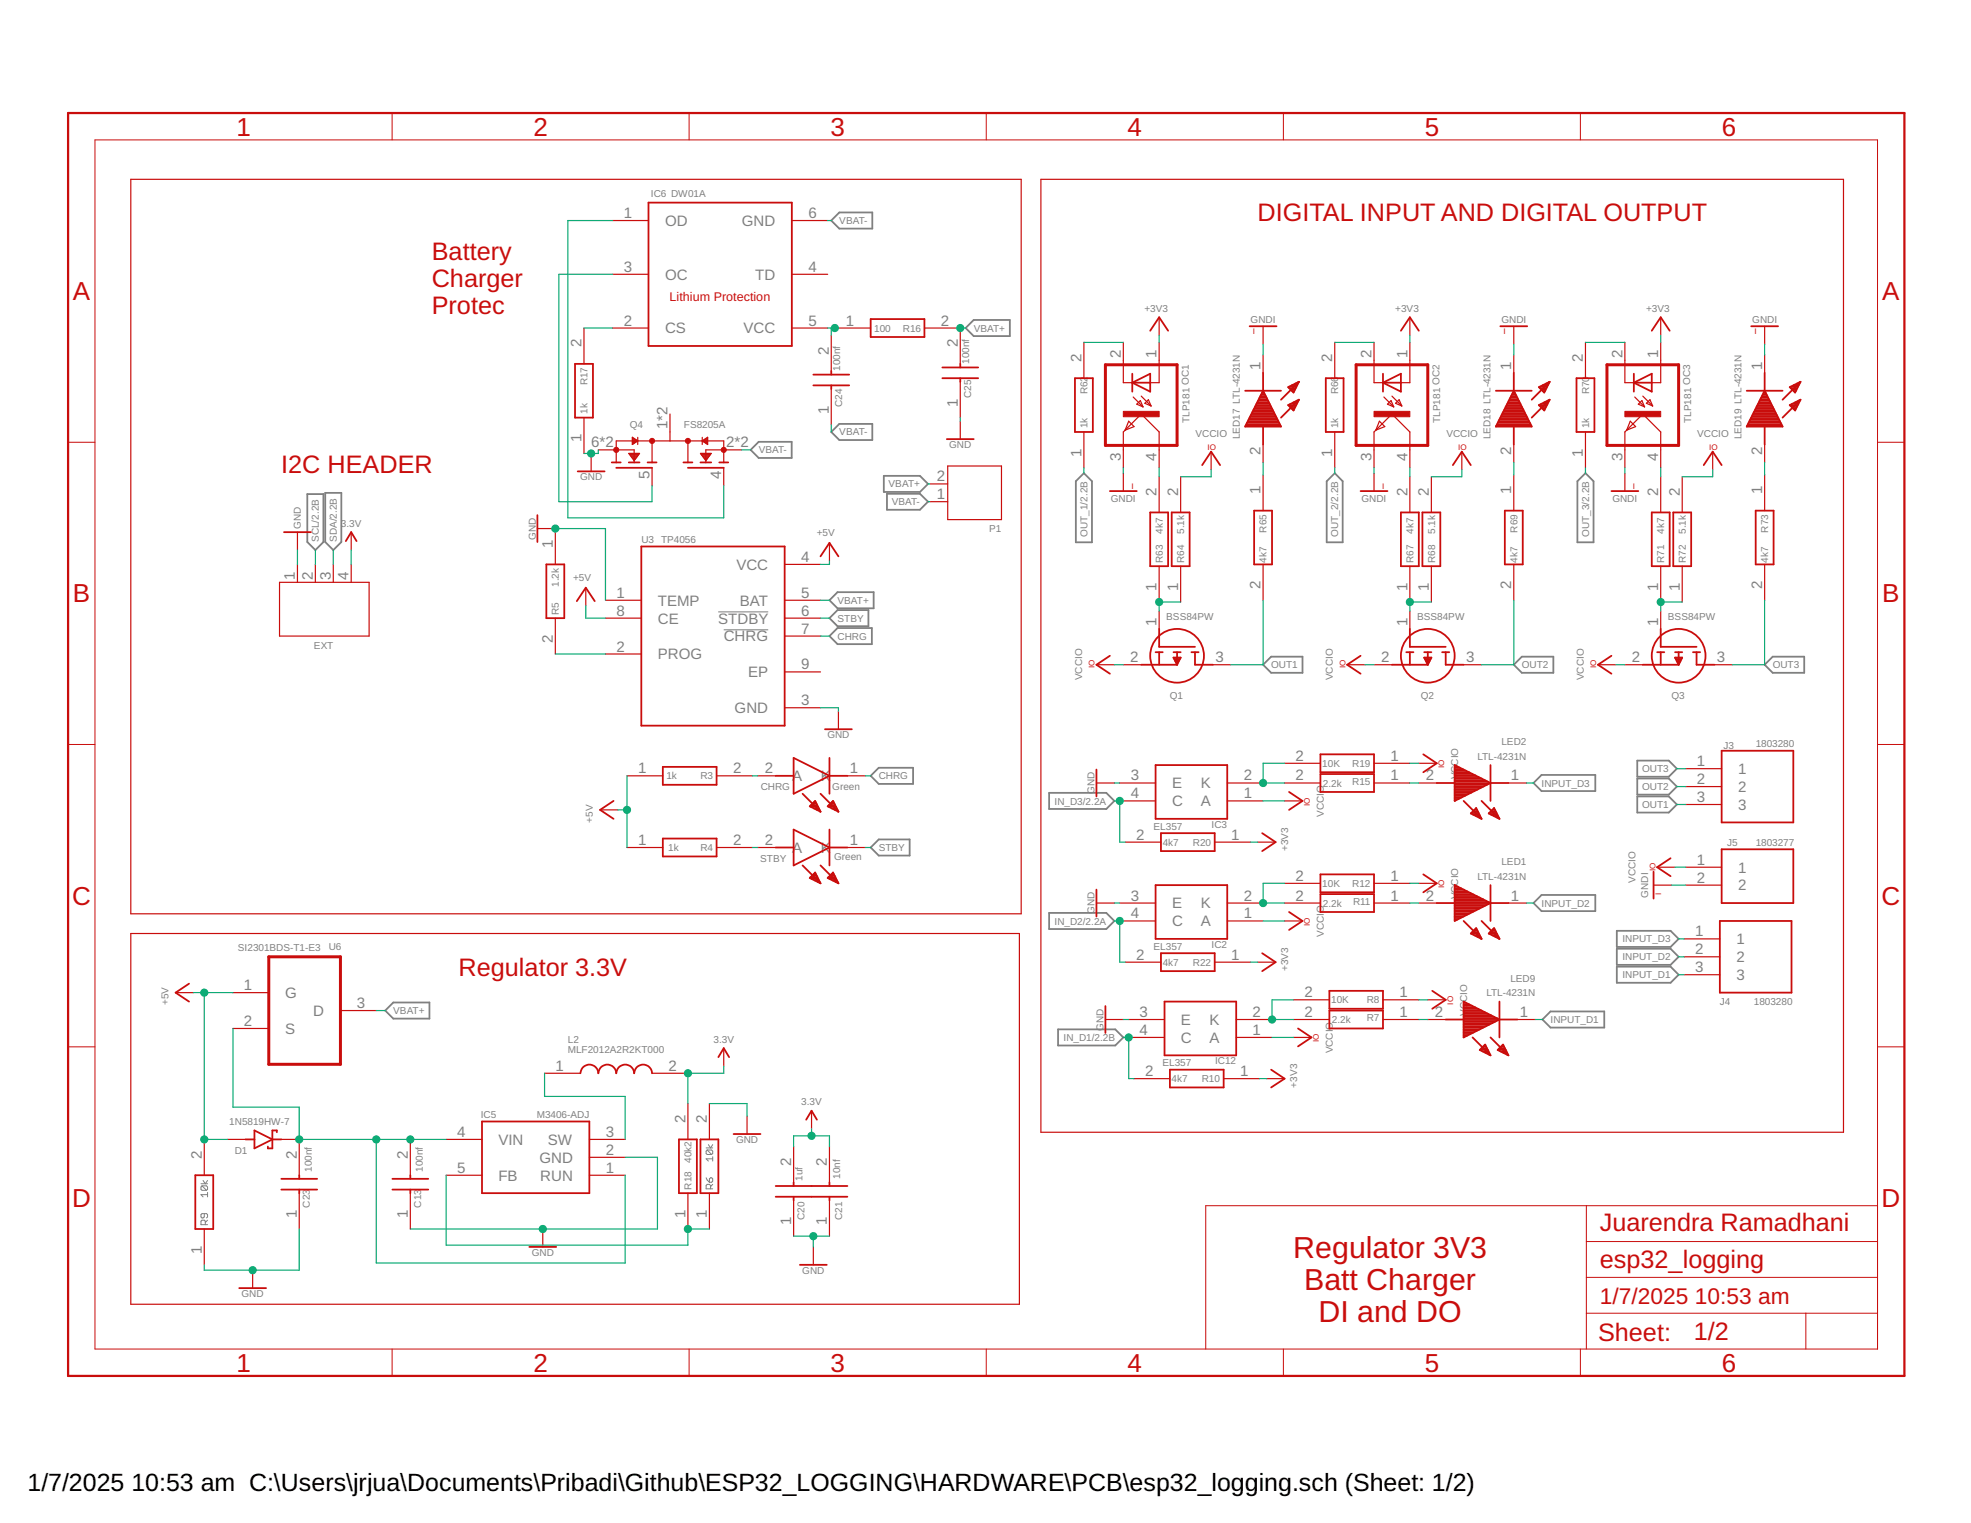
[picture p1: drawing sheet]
<svg xmlns="http://www.w3.org/2000/svg" width="279mm" height="216mm" viewBox="0 0 279 216" stroke-linecap="round" stroke-linejoin="round" font-family="sans-serif">
<g fill="none" stroke="#808080" stroke-width=".14">
<path d="M28.5 167.8h.9M28.6 168.1h.7l.1 .2v.3l-.1 .1M28.6 168.1l-.1 .2v.3l.1 .1h.7M28.6 168.1l.7 .6M28.8 167.3l.3 .5 .3-.5M29 172v.5l-.2 .2-.3-.2v-.3l.1-.2h.7l.1 .2v.3l-.1 .2M29.1 173.6v-.5l-.1-.1h-.4l-.1 .1v.5h.9M29.4 169.4h-.9l.3 .3M29.4 169v.7M29.4 173l-.3 .3M100.1 162.7h.9M100.1 167l.5 .6"/>
<path d="M100.2 163h.7l.1 .2v.3l-.1 .2M100.2 163l-.1 .2v.3l.1 .2h.7M100.2 163l.7 .7M100.4 162.3l.3 .4 .3-.4M100.6 167.1l.1-.1 .3 .1v.3l-.1 .2h-.3zM100.7 168.5v-.4l-.1-.2h-.4l-.1 .2v.4h.9M101 164.3h-.9l.3 .3M101 164v.6M101 167.9l-.3 .3"/>
</g>
<path d="M101.8 86.7h7.1M102.6 89.3h6.3" fill="none" stroke="#808080" stroke-width=".15"/>
<g fill="none" stroke="#808080" stroke-width=".25">
<path d="M117.8 31.3l1.2-1.2h4.7v2.3h-4.7zM136.9 46.5l1.1-1.1h5.2v2.2h-5.2zM43.6 70h2.2v6.8l-1.1 1.2-1.1-1.2zM46.1 69.9h2.3v6.9l-1.2 1.2-1.1-1.2zM106.4 63.8l1.1-1.2h4.7v2.3h-4.7zM117.8 61.2l1.2-1.1h4.7v2.3h-4.7zM125.3 67.5h5.1l1.2 1.1-1.2 1.1h-5.1zM125.7 70h4.7l1.2 1.1-1.2 1.2h-4.7zM153.6 67.1l1.2 1.1v8.7h-2.3v-8.7zM188.1 68.2l1.1-1.1 1.1 1.1v8.7h-2.2zM223.6 68.2l1.1-1.1 1.2 1.1v8.7h-2.3zM117.6 87.6l1.1-1.1h4.4v2.3h-4.4z"/>
<path d="M117.6 90.2l1.1-1.2h4.9v2.3h-4.9zM117.6 85.1l1.1-1.2h5.1v2.3h-5.1zM179 94.2l1.2-1.1h4.4v2.3h-4.4zM214.6 94.2l1.1-1.1h4.5v2.3h-4.5zM250.1 94.2l1.2-1.1h4.5v2.3h-4.5zM123.4 110l1.2-1.2h4.8v2.3h-4.8zM148.7 112.4h8.1l1.2 1.1-1.2 1.2h-8.1zM217.4 111l1.1-1.1h7.6v2.2h-7.6zM232.1 112.9h4.5l1.1 1.1-1.1 1.2h-4.5zM232.1 107.8h4.5l1.1 1.2-1.1 1.1h-4.5zM232.1 110.4h4.5l1.1 1.1-1.1 1.1h-4.5zM123.4 120.1l1.2-1.1h4.3v2.3h-4.3z"/>
<path d="M148.7 129.4h8.1l1.2 1.2-1.2 1.1h-8.1zM217.4 128l1.1-1.1h7.6v2.3h-7.6zM229.2 137h7.6l1.2 1.2-1.2 1.1h-7.6zM229.2 132h7.6l1.2 1.1-1.2 1.1h-7.6zM229.2 134.5h7.6l1.2 1.1-1.2 1.2h-7.6zM54.6 143.3l1.2-1.2h5.1v2.3h-5.1zM150 145.9h8.1l1.1 1.2-1.1 1.1h-8.1zM218.7 144.5l1.1-1.1h7.6v2.3h-7.6z"/>
</g>
<g fill="none" stroke="#c90d0c" stroke-width=".17">
<path d="M18.5 25.4h126.3v104.1h-126.3zM86.8 31.3h5.1M86.8 38.9h5.1M112.2 31.3h5.1M112.2 38.9h5.1M147.6 25.4h113.7v135.1h-113.7zM82.8 46.5v5.1M82.8 59.2v5.1M86.8 46.5h5.1M95 58.7v3.8M112.2 46.5h5.1M117.8 47.5v5.1"/>
<path d="M117.8 55.1v5.1M118.3 46.5h5.1M131 46.5h5.1v5.1M136.1 54.1v5.1M136.1 59.7v2.6M153.6 48.5v5.1M159.2 48.5v5.8h1.3M160 59.7l.8 .8-1.3 .5zM160.6 56.3l1.4 1.4M161.1 57.3l.5-.5 .4 .9zM161.8 56.2l1.4 1.4M162.3 57.2l.5-.5 .4 .9z"/>
<path d="M164.3 48.5v5.8h-1.3M164.3 45v2.5M179 46.2v2.6M179 50.3v2.6M189.2 48.5v5.1M194.8 48.5v5.8h1.2M195.5 59.7l.8 .8-1.3 .5zM196.2 56.3l1.4 1.4M196.7 57.3l.5-.5 .4 .9zM197.3 56.2l1.4 1.4M197.8 57.2l.5-.5 .4 .9zM199.9 48.5v5.8h-1.3"/>
<path d="M199.9 45v2.5M214.6 46.2v2.6M214.6 50.3v2.6M224.7 48.5v5.1M230.3 48.5v5.8h1.3M231.1 59.7l.8 .8-1.3 .5zM231.7 56.3l1.4 1.4M232.2 57.3l.5-.5 .4 .9zM232.9 56.2l1.4 1.4M233.4 57.2l.5-.5 .4 .9zM235.4 48.5v5.8h-1.3M235.4 45v2.5"/>
<path d="M250.1 46.2v2.6M250.1 50.3v2.6M42.2 75.4v2.6M49.8 75.4v2.6M76.2 74.9h2.5v5.1M83.8 64.3v2.5M84.8 63.8h5.1v1.8M87.4 65.6v-3.1h15.2v3.1M89.1 64.3h1.6l-.8 1zM89.2 64.4h1.4M89.3 64.5h1.2M89.4 64.7h1"/>
<path d="M89.5 64.8h.8M89.6 64.9h.6M89.6 63h.1M89.6 62.8h.3M89.6 62.7h.5M89.6 62.6h.7M89.6 62.5h.8M89.6 62.4h.6M89.6 62.3h.4M89.6 62.1h.3M89.6 62h.1M89.6 62l.8 .5-.8 .5z"/>
<path d="M89.7 65h.4M89.8 65.1h.2M89.9 65.3h.1M90.4 62v1M92.4 62.5v3.1M92.4 66.3v2.6M97.5 62.5v3.1M99.3 64.3h1.5l-.7 1zM99.4 64.4h1.3M99.5 64.5h1.1M99.5 62v1M99.5 62.5l.8-.5v1z"/>
<path d="M99.6 62.5h.7M99.6 64.7h.9M99.7 64.8h.7M99.7 62.6h.6M99.8 62.4h.5M99.8 64.9h.6M99.9 65h.4M99.9 62.7h.4M99.9 62.3h.4M99.9 65.1h.3M100 65.3h.1M100.1 62.8h.2"/>
<path d="M100.1 62.1h.2M100.3 63h.1M100.3 62h.1M102.6 66.3v2.6M105.1 63.8h-5v1.8M117.6 77v2.5M131.8 68.6h2.5M131.8 71.1h2.5M134.3 66.1h7.7v7.6h-7.7zM153.6 61.2v5.1M159.2 66.3v-5.1l2.6-2.5 2.5 2.5v5.1M159.2 67.1v2.5"/>
<path d="M164.3 67.6v5M167.4 67.6v5M171.7 64v2.6M179 63v2.6M179 67.3v5.1M189.2 61.2v5.1M194.8 66.3v-5.1l2.5-2.5 2.6 2.5v5.1M194.8 67.1v2.5M199.9 67.6v5M202.9 67.6v5M207.2 64v2.6M214.6 63v2.6"/>
<path d="M214.6 67.3v5.1M224.7 61.2v5.1M230.3 66.3v-5.1l2.6-2.5 2.5 2.5v5.1M230.3 67.1v2.5M235.4 67.6v5M238.5 67.6v5M242.8 64v2.6M250.1 63v2.6M250.1 67.3v5.1M39.6 82.5h12.7v7.7h-12.7zM42.2 80v2.5M44.7 80v2.5"/>
<path d="M47.2 80v2.5M49.8 80v2.5M78.7 87.6v5.1M83 83.3v2.6M85.8 85.1h5.1M85.8 92.7h5.1M85.8 87.6h5.1M111.2 85.1h5.1M111.2 80h5.1M111.2 87.6h5.1M111.2 90.2h5.1M111.2 95.2h5.1"/>
<path d="M155.4 94.2h2.6M159.2 94.2h2.6M164.3 80.3v5M164.3 86.6v2.6M167.4 80.3v5M171.9 94.2h2.6M179 80v5.1M191 94.2h2.5M194.8 94.2h2.5M199.9 80.3v5M199.9 86.6v2.6M202.9 80.3v5"/>
<path d="M207.5 94.2h2.5M214.6 80v5.1M226.5 94.2h2.6M230.3 94.2h2.6M235.4 80.3v5M235.4 86.6v2.6M238.5 80.3v5M243 94.2h2.6M250.1 80v5.1M85.1 114.8h2.5M88.9 110h5.1M101.6 110h5.1"/>
<path d="M107.4 110h2.6M111.2 100.3h5.1M118.9 100.8v2.6M120.1 110h2.6M155.4 111h2.6M158.7 113.5h5.1M158.7 111h5.1M159.5 119.4h5.1M172.2 119.4h5.1M174 113.5h5M174 111h5M178.3 119.4h2.5"/>
<path d="M182.1 113.5h2.5M182.1 111h5.1M182.1 108.2h5.1M194.8 111h5.1M194.8 108.2h5.1M201.1 111h2.6M201.1 108.2h2.6M213.8 111h2.6M239 109h5.1M239 111.5h5.1M239 114h5.1M18.5 132.3h126v52.6h-126z"/>
<path d="M88.9 120.1h5.1M101.6 120.1h5.1M107.4 120.1h2.6M120.1 120.1h2.6M155.4 128h2.6M158.7 130.6h5.1M158.7 128h5.1M159.5 136.4h5.1M172.2 136.4h5.1M174 130.6h5M174 128h5M178.3 136.4h2.5"/>
<path d="M182.1 130.6h2.5M182.1 128h5.1M182.1 125.2h5.1M194.8 128h5.1M194.8 125.2h5.1M201.1 128h2.6M201.1 125.2h2.6M213.8 128h2.6M234.4 125.5h2.5M234.9 122.9h2.5M238.7 133.1h5.1M238.7 135.6h5.1"/>
<path d="M238.7 138.2h5.1M239 122.9h5.1M239 125.5h5.1M24.9 140.7h2.5M33 140.7h5.1M33 145.8h5.1M48.3 143.3h5M77.2 152.1h5.1M92.4 152.1h5.1M97.5 156.4v5.1M100.6 156.4v5.1M102.6 148.6v2.5"/>
<path d="M105.9 158.2v2.6M115 157.5v2.5M156.7 144.5h2.5M160 147.1h5.1M160 144.5h5.1M160.8 152.9h5M173.5 152.9h5M175.2 147.1h5.1M175.2 144.5h5.1M179.6 152.9h2.5M183.4 147.1h2.5M183.4 144.5h5"/>
<path d="M183.4 141.7h5M196 144.5h5.1M196 141.7h5.1M202.4 144.5h2.5M202.4 141.7h2.5M215.1 144.5h2.5M29 161.5v5.1M29 174.2v5.1M32.3 161.5h2.5M39.9 161.5h2.5v5.1M42.4 169.1v5.1M58.2 161.5v5.1"/>
<path d="M58.2 169.1v5.1M63.2 161.5h5.1M63.2 166.6h5.1M76.9 174.2v2.6M83.5 161.5h5.1M83.5 166.6h5.1M83.5 164.1h5.1M97.5 169.1v5.1M100.6 169.1v5.1M112.5 162.5v5.1M112.5 170.2v5M115.3 176.8v2.5"/>
<path d="M117.6 162.5v5.1M117.6 170.2v5M35.8 180.1v2.5"/>
</g>
<g fill="none" stroke="#c90d0c" stroke-width=".14">
<path d="M13.5 19.8h252.6v171.4h-252.6zM55.6 16v3.8M97.7 16v3.8M139.8 16v3.8M181.9 16v3.8M224 16v3.8M9.7 62.7h3.8M266.1 62.7h3.9M9.7 105.5h3.8M266.1 105.5h3.9M9.7 148.4h3.8M266.1 148.4h3.9"/>
<path d="M224.9 170.9v20.3M224.9 176h41.2M266.1 170.9h-95.2v20.3M55.6 191.2v3.9M97.7 191.2v3.9M139.8 191.2v3.9M181.9 191.2v3.9M224 191.2v3.9M224.9 186.2h41.2M224.9 181.1h41.2M256 186.2v5"/>
</g>
<path d="M9.7 16h260.3v179.1h-260.3z" fill="none" stroke="#c90d0c" stroke-width=".32"/>
<g fill="none" stroke="#c90d0c" stroke-width=".25">
<path d="M91.9 28.7h20.3v20.3h-20.3zM81.5 51.6h2.6v7.6h-2.6zM115.3 54.6h5.1M115.3 53.1h5.1M117.8 52.6v.5M117.8 54.6v.5M123.4 45.2h7.6v2.6h-7.6zM133.6 53.6h5.1M133.6 52.1h5.1M136.1 51.6v.5M136.1 53.6v.5M152.4 53.6h2.5v7.6h-2.5z"/>
<path d="M160.5 54.3l2.5-1.3v2.5zM160.5 53v2.5M160.5 54.3h2.5M163 46.9l1.3-1.9 1.3 1.9M176.5 55.4h5.1M176.8 59.9h4.5M176.9 59.7h4.3M177 59.5h4.1M177.1 59.3h3.9M177.1 46.2h3.9M177.2 59h3.7M177.3 58.8h3.5"/>
<path d="M177.4 58.6h3.2M177.5 58.4h3M177.7 58.1h2.7M177.8 57.9h2.5M177.9 57.7h2.3M178 57.5h2.1M178.1 57.3h1.9M178.2 57h1.7M178.3 56.8h1.4M178.4 56.6h1.2M178.5 56.4h1M178.6 56.2h.8"/>
<path d="M178.8 55.9h.5M178.9 55.7h.3M179 55.5h.1M179 52.9v2.5M179 55.4l2.6 5.1h-5.1zM182.6 54.9l1.5-.8-.7 1.5zM182.6 57.4l1.5-.7-.7 1.5zM182.7 57.5h1M182.7 54.8h1.1M182.8 55h.9M182.9 57.7h.7M182.9 57.3h.9"/>
<path d="M183 55.3h.5M183.1 57.9h.4M183.2 54.6h.7M183.2 55.5h.2M183.3 58.1h.1M183.3 57h.6M183.6 54.4h.4M183.8 56.8h.2M184 54.1h.1M184.1 54.1l-2.5 2.6M184.1 56.7l-2.5 2.5M187.9 53.6h2.6v7.6h-2.6z"/>
<path d="M196 53v2.5M196 54.3h2.6M196 54.3l2.6-1.3v2.5zM198.6 46.9l1.3-1.9 1.2 1.9M212 55.4h5.1M212.3 59.9h4.6M212.4 59.7h4.3M212.5 59.5h4.1M212.7 59.3h3.8M212.7 46.2h3.8M212.8 59h3.6M212.9 58.8h3.4"/>
<path d="M213 58.6h3.2M213.1 58.4h3M213.2 58.1h2.8M213.3 57.9h2.6M213.4 57.7h2.4M213.6 57.5h2M213.7 57.3h1.8M213.8 57h1.6M213.9 56.8h1.4M214 56.6h1.2M214.1 56.4h1M214.2 56.2h.8"/>
<path d="M214.3 55.9h.6M214.4 55.7h.4M214.5 55.5h.2M214.6 55.4l2.5 5.1h-5.1zM214.6 52.9v2.5M218.1 54.9l1.6-.8-.8 1.5zM218.1 57.4l1.6-.7-.8 1.5zM218.2 57.5h1.1M218.3 54.8h1M218.3 55h.9M218.4 57.7h.7M218.5 57.3h.9"/>
<path d="M218.5 55.3h.6M218.7 57.9h.3M218.7 54.6h.7M218.8 55.5h.2M218.9 58.1h.1M218.9 57h.6M219.2 54.4h.3M219.4 56.8h.2M219.6 54.1h.1M219.7 54.1l-2.6 2.6M219.7 56.7l-2.6 2.5M223.5 53.6h2.5v7.6h-2.5z"/>
<path d="M231.6 54.3h2.5M231.6 54.3l2.5-1.3v2.5zM231.6 53v2.5M234.1 46.9l1.3-1.9 1.3 1.9M247.6 55.4h5.1M247.9 59.9h4.5M248 59.7h4.3M248.1 59.5h4.1M248.2 59.3h3.9M248.2 46.2h3.9M248.3 59h3.7M248.4 58.8h3.5"/>
<path d="M248.5 58.6h3.3M248.6 58.4h3.1M248.8 58.1h2.7M248.9 57.9h2.5M249 57.7h2.3M249.1 57.5h2.1M249.2 57.3h1.9M249.3 57h1.7M249.4 56.8h1.5M249.5 56.6h1.3M249.7 56.4h.9M249.8 56.2h.7"/>
<path d="M249.9 55.9h.5M250 55.7h.3M250.1 55.5h.1M250.1 55.4l2.6 5.1h-5.1zM250.1 52.9v2.5M253.7 54.9l1.5-.8-.7 1.5zM253.7 57.4l1.5-.7-.7 1.5zM253.8 57.5h1M253.8 54.8h1.1M253.9 55h.9M254 57.7h.7M254 57.3h.9"/>
<path d="M254.1 55.3h.6M254.2 57.9h.4M254.3 54.6h.7M254.3 55.5h.3M254.4 58.1h.1M254.5 57h.5M254.7 54.4h.4M254.9 56.8h.2M255.2 54.1h.1M255.2 54.1l-2.5 2.6M255.2 56.7l-2.5 2.5M40.3 75.4h3.8"/>
<path d="M49 76.7l.8-1.3 .7 1.3M76.2 73v3.8M81.9 66.8h3.8M86.7 65.6h1.3M87.4 66.3h5M89.1 65.6h1.6M90.9 77.5h20.3v25.4h-20.3zM91.8 65.6h1.3M96.9 65.6h1.2M97.5 66.3h5.1M99.3 65.6h1.5M102 65.6h1.2"/>
<path d="M116.3 78.9l1.3-1.9 1.3 1.9M134.2 62.3h3.8M157.3 69.6h3.8M163 72.6h2.6v7.7h-2.6zM166.1 72.6h2.5v7.7h-2.5zM170.4 65.9l1.3-1.9 1.3 1.9M176.6 60.4h4.9M176.7 60.2h4.7M177.8 72.4h2.5v7.6h-2.5zM179 60.5v2.5M192.9 69.6h3.8M198.6 72.6h2.5v7.7h-2.5z"/>
<path d="M201.6 72.6h2.6v7.7h-2.6zM206 65.9l1.2-1.9 1.3 1.9M212.1 60.4h5M212.2 60.2h4.8M213.3 72.4h2.6v7.6h-2.6zM214.6 60.5v2.5M228.4 69.6h3.8M234.1 72.6h2.6v7.7h-2.6zM237.2 72.6h2.5v7.7h-2.5zM241.5 65.9l1.3-1.9 1.3 1.9M247.6 60.4h5M247.8 60.2h4.7"/>
<path d="M248.9 72.4h2.5v7.6h-2.5zM250.1 60.5v2.5M77.4 80h2.6v7.6h-2.6zM81.8 85.2l1.2-1.9 1.3 1.9M157.3 93l-1.9 1.2 1.9 1.3M161.8 94.2h5.1M163.8 92.5h1M164.3 89.2v2.5h5.1M164.3 92.5v1.7M166.3 92.5h1.1M166.3 93.2h1.1l-.5 1zM166.4 93.3h.9"/>
<path d="M166.5 93.5h.7M166.6 93.7h.5M166.7 93.9h.3M166.8 94.1h.1M166.9 92.5v1.7M168.9 92.5h1M169.4 92.5v1.7h2.5M192.9 93l-1.9 1.2 1.9 1.3M197.3 94.2h5.1M199.3 92.5h1.1M199.9 89.2v2.5h5M199.9 92.5v1.7"/>
<path d="M201.9 92.5h1M201.9 93.2h1l-.5 1zM201.9 93.3h1M202 93.5h.8M202.1 93.7h.6M202.2 93.9h.4M202.4 94.1h.1M202.4 92.5v1.7M204.4 92.5h1M204.9 92.5v1.7h2.6M228.4 93l-1.9 1.2 1.9 1.3M232.9 94.2h5.1"/>
<path d="M234.9 92.5h1M235.4 89.2v2.5h5.1M235.4 92.5v1.7M237.4 92.5h1.1M237.4 93.2h1.1l-.5 1zM237.5 93.3h.9M237.6 93.5h.7M237.7 93.7h.5M237.8 93.9h.3M237.9 94.1h.1M238 92.5v1.7M240 92.5h1"/>
<path d="M240.5 92.5v1.7h2.5M87 113.5l-1.9 1.3 1.9 1.3M94 108.7h7.6v2.6h-7.6zM94 118.9h7.6v2.5h-7.6zM110 110h2.5M112.5 117.6l5.1 2.5-5.1 2.6zM112.5 107.4l5.1 2.6-5.1 2.5zM113.8 112.5l2.5 2.6M114.9 114.4h1.1M115 114.2h.8M115.2 113.9h.5M115.4 114.6h.7"/>
<path d="M115.4 113.7h.2M115.5 113.5l.8 1.6-1.5-.8zM115.8 114.8h.4M116.2 115h.1M116.3 112.5l2.6 2.6M116.9 103.4h3.9M117.5 114.4h1M117.5 114.2h.9M117.6 107.4v5.1M117.6 117.6v5.1M117.6 110h2.5M117.7 113.9h.6"/>
<path d="M117.9 114.6h.7M117.9 113.7h.3M118.1 113.5l.8 1.6-1.6-.8zM118.3 114.8h.4M118.8 115h.1M155.4 109.1v3.8M163.8 108.5h10.2v7.6h-10.2zM164.6 118.1h7.6v2.5h-7.6zM178.9 118.1l1.9 1.3-1.9 1.2M182.7 112.3l1.9 1.2-1.9 1.3M187.2 106.9h7.6v2.6h-7.6zM187.2 109.7h7.6v2.6h-7.6z"/>
<path d="M201.8 106.9l1.9 1.3-1.9 1.3M203.7 111h2.5M206.2 111.3h4.6M206.2 108.5l5.1 2.5-5.1 2.5zM206.2 109.7h2.5M206.2 109.5h2.1M206.2 113.5h.1M206.2 113.3h.6M206.2 113h1M206.2 112.8h1.5M206.2 112.6h1.9M206.2 112.4h2.4"/>
<path d="M206.2 112.1h2.8M206.2 111.9h3.2M206.2 111.7h3.7M206.2 111.5h4.1M206.2 111h5M206.2 110.8h4.7M206.2 110.6h4.3M206.2 110.4h3.8M206.2 110.2h3.4M206.2 109.9h2.9M206.2 109.3h1.6M206.2 109h1.2"/>
<path d="M206.2 108.8h.7M206.2 108.6h.3M207.5 113.5l2.5 2.6M208.5 115.3l.8-.7 .7 1.5zM208.6 115.3h1M208.8 115h.7M208.8 115.5h.9M209 114.8h.4M209.2 114.6h.1M209.3 115.7h.5M209.7 115.9h.3M210 113.5l2.6 2.6"/>
<path d="M211 115.3l.8-.7 .8 1.5zM211.1 115.3h1.1M211.3 108.5v5M211.3 111h2.5M211.3 115h.7M211.4 115.5h.9M211.5 114.8h.4M211.8 114.6h.1M211.8 115.7h.6M212.3 115.9h.2M244.1 106.4h10.1v10.2h-10.1zM26.8 139.4l-1.9 1.3 1.9 1.3"/>
<path d="M110 120.1h2.5M113.8 122.7l2.5 2.5M114.9 124.4h1M115 124.6h1M115.1 124.1h.7M115.3 123.9h.4M115.5 124.8h.6M115.5 123.7l-.7 .8 1.5 .7M115.5 123.7l.8 1.5M115.5 123.7h.1M115.9 125h.3M116.3 122.7l2.6 2.5"/>
<path d="M117.4 124.4h1M117.6 120.1h2.5M117.6 124.6h.9M117.6 124.1h.7M117.9 123.9h.3M118 124.8h.6M118.1 123.7l-.8 .8 1.6 .7M118.1 123.7l.8 1.5M118.1 123.7h.1M118.5 125h.3M155.4 126.1v3.8M163.8 125.5h10.2v7.6h-10.2z"/>
<path d="M164.6 135.1h7.6v2.6h-7.6zM178.9 135.1l1.9 1.3-1.9 1.3M182.7 129.3l1.9 1.3-1.9 1.2M187.2 126.7h7.6v2.6h-7.6zM187.2 124h7.6v2.5h-7.6zM201.8 124l1.9 1.2-1.9 1.3M203.7 128h2.5M206.2 125.5h.1M206.2 125.5v5.1l5.1-2.6M206.2 125.5l5.1 2.5M206.2 130.4h.4M206.2 130.1h.8"/>
<path d="M206.2 129.9h1.3M206.2 129.7h1.7M206.2 129.5h2.2M206.2 129.2h2.6M206.2 129h3.1M206.2 128.8h3.5M206.2 128.6h3.9M206.2 128.4h4.4M206.2 128.1h4.8M206.2 127.9h4.9M206.2 127.7h4.5M206.2 127.5h4"/>
<path d="M206.2 127.3h3.6M206.2 127h3.1M206.2 126.8h2.7M206.2 126.6h2.2M206.2 126.4h1.8M206.2 126.1h1.4M206.2 125.9h.9M206.2 125.7h.5M207.5 130.6l2.5 2.5M208.5 132.3l.8-.7 .7 1.5zM208.6 132.4h1.1M208.7 132.1h.8"/>
<path d="M208.9 131.9h.5M209 132.6h.8M209.1 131.7h.2M209.4 132.8h.5M209.9 133h.1M210 130.6l2.6 2.5M211 132.3l.8-.7 .8 1.5zM211.1 132.4h1.1M211.2 132.1h.9M211.3 128h2.5M211.3 125.5v5.1M211.5 131.9h.5"/>
<path d="M211.5 132.6h.8M211.7 131.7h.2M212 132.8h.4M212.4 133h.1M234.4 123.6v3.8M236.8 121.7l-1.9 1.2 1.9 1.3M243.8 130.6h10.2v10.1h-10.2zM244.1 120.4h10.1v7.6h-10.1zM68.3 159h15.2v10.1h-15.2zM82.3 152.1a1.27 1.27 0 0 1 1.2-1.2 1.27 1.27 0 0 1 1.3 1.2 1.27 1.27 0 0 1 1.3-1.2 1.27 1.27 0 0 1 1.3 1.2 1.27 1.27 0 0 1 1.2-1.2 1.27 1.27 0 0 1 1.3 1.2 1.27 1.27 0 0 1 1.3-1.2 1.27 1.27 0 0 1 1.2 1.2M101.8 149.9l.8-1.3 .8 1.3M114.3 158.7l.7-1.2 .8 1.2"/>
<path d="M156.7 142.6v3.8M165.1 142h10.1v7.6h-10.1zM165.8 151.6h7.7v2.6h-7.7zM180.2 151.6l1.9 1.3-1.9 1.3M184 145.8l1.9 1.3-1.9 1.2M188.4 143.3h7.6v2.5h-7.6zM188.4 140.5h7.6v2.5h-7.6zM203 140.5l1.9 1.2-1.9 1.3M204.9 144.5h2.6M207.5 143.3h2.5M207.5 142l5.1 2.5-5.1 2.6zM207.5 147h.1"/>
<path d="M207.5 146.8h.5M207.5 146.6h.9M207.5 146.4h1.4M207.5 146.1h1.8M207.5 145.9h2.3M207.5 145.7h2.7M207.5 145.5h3.2M207.5 145.2h3.6M207.5 145h4M207.5 144.8h4.5M207.5 144.6h4.9M207.5 144.4h4.7"/>
<path d="M207.5 144.1h4.3M207.5 143.9h3.8M207.5 143.7h3.4M207.5 143.5h3M207.5 143h2.1M207.5 142.8h1.6M207.5 142.6h1.2M207.5 142.4h.7M207.5 142.1h.3M208.7 147.1l2.6 2.5M209.8 148.8l.7-.7 .8 1.5zM209.8 148.8h1.1"/>
<path d="M210 148.6h.8M210.1 149h.9M210.2 148.4h.5M210.5 148.1h.1M210.6 149.2h.5M211 149.5h.2M211.3 147.1l2.5 2.5M212.3 148.8l.8-.7 .7 1.5zM212.3 148.8h1.1M212.6 142v5.1M212.6 144.5h2.5M212.6 148.6h.7"/>
<path d="M212.7 149h.9M212.8 148.4h.4M213 148.1h.1M213.1 149.2h.6M213.6 149.5h.2M27.7 166.6h2.5v7.6h-2.5zM34.8 161.5h1.3M36.1 160.3l2.5 1.2-2.5 1.3zM38.6 161.5h1.3M39.2 160.5v-.2h-.6v2.5h-.6v-.3M39.9 168.6h5.1M39.9 167.1h5.1"/>
<path d="M42.4 166.6v.5M42.4 168.6v.5M55.6 168.6h5.1M55.6 167.1h5.1M58.2 166.6v.5M58.2 168.6v.5M75 176.8h3.8M96.2 161.5h2.6v7.6h-2.6zM99.3 161.5h2.5v7.6h-2.5zM104 160.8h3.8M110 169.7h10.1M110 168.1h10.1"/>
<path d="M112.5 167.6v.5M112.5 169.7v.5M113.4 179.3h3.8M117.6 167.6v.5M117.6 169.7v.5M33.9 182.6h3.8"/>
<circle cx="166.9" cy="93" r="3.8"/>
<circle cx="202.4" cy="93" r="3.8"/>
<circle cx="238" cy="93" r="3.8"/>
</g>
<g fill="#c90d0c" stroke="#c90d0c" stroke-width=".14">
<circle cx="102.6" cy="63.8" r=".36"/>
<circle cx="97.5" cy="62.5" r=".36"/>
<circle cx="87.4" cy="63.8" r=".36"/>
<circle cx="92.4" cy="62.5" r=".36"/>
</g>
<path d="M156.7 51.7h10.2v11.4h-10.2zM192.2 51.7h10.2v11.4h-10.2zM227.8 51.7h10.2v11.4h-10.2zM38.1 135.6h10.2v15.3h-10.2z" fill="none" stroke="#c90d0c" stroke-width=".42"/>
<g fill="#c90d0c" stroke="#c90d0c" stroke-width=".14">
<path d="M159.2 58.3h5.1v.8h-5.1z"/>
<path d="M194.8 58.3h5.1v.8h-5.1z"/>
<path d="M230.3 58.3h5.1v.8h-5.1z"/>
</g>
<g fill="none" stroke="#0dab76" stroke-width=".17">
<path d="M86.8 31.3h-6.3v42.1h22.1v-4.5M86.8 38.9h-7.6v32.2h13.2v-2.2M117.3 31.3h.5M82.8 46.5h4M117.3 46.5h1M117.8 46.5v1M136.1 59.2v.5M136.1 46.5h.8M153.6 48.5h5.6M164.3 47.5v1M179 48.8v1.5M189.2 48.5h5.6"/>
<path d="M199.9 47.5v1M214.6 48.8v1.5M224.7 48.5h5.6M235.4 47.5v1M250.1 48.8v1.5M42.2 78v2M44.7 78v2M47.2 78v2M49.8 78v2M78.7 74.9h7.1v10.2M84.8 63.8v.5h-2M105.1 63.8h1.3"/>
<path d="M117.6 79.5v.5h-1.3M117.8 60.2v1M131.6 68.6h.2M131.6 71.1h.2M153.6 66.3v.8M159.2 66.3v.8M164.3 66.3v1.3M171.7 66.6v1h-4.3M179 65.6v1.7M189.2 66.3v.8M194.8 66.3v.8M199.9 66.3v1.3"/>
<path d="M207.2 66.6v1h-4.3M214.6 65.6v1.7M224.7 66.3v.8M230.3 66.3v.8M235.4 66.3v1.3M242.8 66.6v1h-4.3M250.1 65.6v1.7M78.7 92.7h7.1M83 85.9v1.7h2.8M116.3 87.6h1.3M116.3 90.2h1.3M116.3 85.1h1.3"/>
<path d="M158 94.2h1.2M167.4 85.3h-3.1v1.3M179 85.1v9.1h-4.5M193.5 94.2h1.3M202.9 85.3h-3v1.3M214.6 85.1v9.1h-4.6M229.1 94.2h1.2M238.5 85.3h-3.1v1.3M250.1 85.1v9.1h-4.5M87.6 114.8h1.3M88.9 110v10.1M106.7 110h.7"/>
<path d="M116.3 100.3h2.6v.5M122.7 110h.7M158 111h.7M158 113.5h.7v5.9h.8M177.3 119.4h1M179 113.5h3.1M182.1 108.2h-3.1v2.8h3.1M199.9 111h1.2M199.9 108.2h1.2M216.4 111h1M237.7 114h1.3M237.7 111.5h1.3"/>
<path d="M237.7 109h1.3M106.7 120.1h.7M122.7 120.1h.7M158 128h.7M158 130.6h.7v5.8h.8M177.3 136.4h1M179 130.6h3.1M182.1 125.2h-3.1v2.8h3.1M199.9 128h1.2M199.9 125.2h1.2M216.4 128h1M236.9 125.5h2.1"/>
<path d="M237.4 122.9h1.6M238 138.2h.7M238 133.1h.7M238 135.6h.7M27.4 140.7h5.6M29 140.7v20.8h3.3M33 145.8v11.2h9.4v4.5h20.8M53.3 143.3h1.3M77.2 152.1v3.3h11.4v6.1M100.6 156.4h5.3v1.8M102.6 151.1v1h-5.1v4.3M115 160v1"/>
<path d="M159.2 144.5h.8M159.2 147.1h.8v5.8h.8M178.5 152.9h1.1M180.3 147.1h3.1M183.4 141.7h-3.1v2.8h3.1M201.1 144.5h1.3M201.1 141.7h1.3M217.6 144.5h1.1M42.4 174.2v5.9h-13.4v-.8M53.3 161.5v17.5h35.3v-12.4M63.2 166.6v9.9h34.3v-2.3h3.1M88.6 164.1h4.6v10.1h-35"/>
<path d="M112.5 162.5v-1.5h5.1v1.5M112.5 175.2h5.1M115.3 175.2v1.6"/>
</g>
<g fill="#0dab76" stroke="#0dab76" stroke-width=".14">
<circle cx="88.9" cy="114.8" r=".51"/>
<circle cx="29" cy="161.5" r=".51"/>
<circle cx="29" cy="140.7" r=".51"/>
<circle cx="83.8" cy="64.3" r=".51"/>
<circle cx="115.3" cy="175.2" r=".51"/>
<circle cx="76.9" cy="174.2" r=".51"/>
<circle cx="78.7" cy="74.9" r=".51"/>
<circle cx="35.8" cy="180.1" r=".51"/>
<circle cx="115" cy="161" r=".51"/>
<circle cx="97.5" cy="152.1" r=".51"/>
<circle cx="136.1" cy="46.5" r=".51"/>
<circle cx="97.5" cy="174.2" r=".51"/>
<circle cx="118.3" cy="46.5" r=".51"/>
<circle cx="58.2" cy="161.5" r=".51"/>
<circle cx="42.4" cy="161.5" r=".51"/>
<circle cx="53.3" cy="161.5" r=".51"/>
<circle cx="160" cy="147.1" r=".51"/>
<circle cx="180.3" cy="144.5" r=".51"/>
<circle cx="179" cy="128" r=".51"/>
<circle cx="179" cy="111" r=".51"/>
<circle cx="158.7" cy="130.6" r=".51"/>
<circle cx="158.7" cy="113.5" r=".51"/>
<circle cx="164.3" cy="85.3" r=".51"/>
<circle cx="199.9" cy="85.3" r=".51"/>
<circle cx="235.4" cy="85.3" r=".51"/>
</g>
<g font-size="4.3" fill="#c90d0c">
<text x="183.3" y="178.3">Regulator 3V3</text>
<text x="184.9" y="182.9">Batt Charger</text>
<text x="186.9" y="187.4">DI and DO</text>
</g>
<g font-size="3.7" fill="#c90d0c">
<text x="33.5" y="19.2">1</text>
<text x="75.6" y="19.2">2</text>
<text x="117.7" y="19.2">3</text>
<text x="159.8" y="19.2">4</text>
<text x="202" y="19.2">5</text>
<text x="244.1" y="19.2">6</text>
<text x="10.3" y="42.6">A</text>
<text x="266.8" y="42.6">A</text>
<text x="10.3" y="85.4">B</text>
<text x="266.8" y="85.4">B</text>
<text x="10.2" y="128.3">C</text>
<text x="266.7" y="128.3">C</text>
<text x="10.2" y="171.1">D</text>
<text x="266.7" y="171.1">D</text>
<text x="33.5" y="194.4">1</text>
<text x="75.6" y="194.4">2</text>
<text x="117.7" y="194.4">3</text>
<text x="159.8" y="194.4">4</text>
<text x="202" y="194.4">5</text>
<text x="244.1" y="194.4">6</text>
</g>
<g font-size="3.6" fill="#c90d0c">
<text x="178.3" y="31.3">DIGITAL INPUT AND DIGITAL OUTPUT</text>
<text x="61.2" y="36.8">Battery</text>
<text x="61.2" y="40.7">Charger</text>
<text x="61.2" y="44.5">Protec</text>
<text x="39.9" y="67.1">I2C HEADER</text>
<text x="65" y="138.4">Regulator 3.3V</text>
<text x="226.8" y="174.5">Juarendra Ramadhani</text>
<text x="226.8" y="179.8">esp32_logging</text>
<text x="226.5" y="190.1">Sheet:</text>
<text x="240.1" y="190">1/2</text>
</g>
<g font-size="3.5">
<text x="3.9" y="211.4">1/7/2025</text>
<text x="18.6" y="211.4">10:53 am C:\Users\jrjua\Documents\Pribadi\Github\ESP32_LOGGING\HARDWARE\PCB\esp32_logging.sch (Sheet: 1/2)</text>
</g>
<g font-size="3.2" fill="#c90d0c">
<text x="226.8" y="184.9">1/7/2025</text>
<text x="240.2" y="184.9">10:53 am</text>
</g>
<g font-size="2.1" fill="#808080">
<text x="88.4" y="30.9">1</text>
<text x="94.3" y="32">OD</text>
<text x="105.2" y="32">GND</text>
<text x="114.6" y="30.9">6</text>
<text x="88.4" y="38.5">3</text>
<text x="94.3" y="39.6">OC</text>
<text x="107.1" y="39.6">TD</text>
<text x="114.6" y="38.5">4</text>
<text x="88.4" y="46.1">2</text>
<text x="94.3" y="47.3">CS</text>
<text x="105.4" y="47.3">VCC</text>
<text x="114.6" y="46.1">5</text>
<text x="119.9" y="46.1">1</text>
<text x="133.4" y="46.1">2</text>
<text x="82.4" y="49.2" transform="rotate(-90 82.4 49.2)">2</text>
<text x="117.5" y="50.3" transform="rotate(-90 117.5 50.3)">2</text>
<text x="135.8" y="49.2" transform="rotate(-90 135.8 49.2)">2</text>
<text x="153.3" y="51.3" transform="rotate(-90 153.3 51.3)">2</text>
<text x="158.9" y="50.7" transform="rotate(-90 158.9 50.7)">2</text>
<text x="164" y="50.7" transform="rotate(-90 164 50.7)">1</text>
<text x="178.7" y="52.5" transform="rotate(-90 178.7 52.5)">1</text>
<text x="188.8" y="51.3" transform="rotate(-90 188.8 51.3)">2</text>
<text x="194.4" y="50.7" transform="rotate(-90 194.4 50.7)">2</text>
<text x="199.5" y="50.7" transform="rotate(-90 199.5 50.7)">1</text>
<text x="214.2" y="52.5" transform="rotate(-90 214.2 52.5)">1</text>
<text x="224.4" y="51.3" transform="rotate(-90 224.4 51.3)">2</text>
<text x="230" y="50.7" transform="rotate(-90 230 50.7)">2</text>
<text x="235.1" y="50.7" transform="rotate(-90 235.1 50.7)">1</text>
<text x="249.8" y="52.5" transform="rotate(-90 249.8 52.5)">1</text>
<text x="117.5" y="58.7" transform="rotate(-90 117.5 58.7)">1</text>
<text x="135.8" y="57.6" transform="rotate(-90 135.8 57.6)">1</text>
<text x="82.4" y="62.7" transform="rotate(-90 82.4 62.7)">1</text>
<text x="83.8" y="63.4">6*2</text>
<text x="94.6" y="60.9" transform="rotate(-90 94.6 60.9)">1*2</text>
<text x="103" y="63.4">2*2</text>
<text x="153.3" y="64.7" transform="rotate(-90 153.3 64.7)">1</text>
<text x="158.9" y="65.3" transform="rotate(-90 158.9 65.3)">3</text>
<text x="164" y="65.3" transform="rotate(-90 164 65.3)">4</text>
<text x="178.7" y="64.5" transform="rotate(-90 178.7 64.5)">2</text>
<text x="188.8" y="64.7" transform="rotate(-90 188.8 64.7)">1</text>
<text x="194.4" y="65.3" transform="rotate(-90 194.4 65.3)">3</text>
<text x="199.5" y="65.3" transform="rotate(-90 199.5 65.3)">4</text>
<text x="214.2" y="64.5" transform="rotate(-90 214.2 64.5)">2</text>
<text x="224.4" y="64.7" transform="rotate(-90 224.4 64.7)">1</text>
<text x="230" y="65.3" transform="rotate(-90 230 65.3)">3</text>
<text x="235.1" y="65.3" transform="rotate(-90 235.1 65.3)">4</text>
<text x="249.8" y="64.5" transform="rotate(-90 249.8 64.5)">2</text>
<text x="92.1" y="67.8" transform="rotate(-90 92.1 67.8)">5</text>
<text x="102.2" y="67.8" transform="rotate(-90 102.2 67.8)">4</text>
<text x="132.8" y="68.2">2</text>
<text x="132.8" y="70.8">1</text>
<text x="164" y="70.3" transform="rotate(-90 164 70.3)">2</text>
<text x="167" y="70.3" transform="rotate(-90 167 70.3)">2</text>
<text x="178.7" y="70.1" transform="rotate(-90 178.7 70.1)">1</text>
<text x="199.5" y="70.3" transform="rotate(-90 199.5 70.3)">2</text>
<text x="202.6" y="70.3" transform="rotate(-90 202.6 70.3)">2</text>
<text x="214.2" y="70.1" transform="rotate(-90 214.2 70.1)">1</text>
<text x="235.1" y="70.3" transform="rotate(-90 235.1 70.3)">2</text>
<text x="238.1" y="70.3" transform="rotate(-90 238.1 70.3)">2</text>
<text x="249.8" y="70.1" transform="rotate(-90 249.8 70.1)">1</text>
<text x="78.4" y="77.7" transform="rotate(-90 78.4 77.7)">1</text>
<text x="41.8" y="82.2" transform="rotate(-90 41.8 82.2)">1</text>
<text x="44.3" y="82.2" transform="rotate(-90 44.3 82.2)">2</text>
<text x="46.9" y="82.2" transform="rotate(-90 46.9 82.2)">3</text>
<text x="49.4" y="82.2" transform="rotate(-90 49.4 82.2)">4</text>
<text x="104.4" y="80.8">VCC</text>
<text x="113.6" y="79.7">4</text>
<text x="164" y="83.8" transform="rotate(-90 164 83.8)">1</text>
<text x="167" y="83.8" transform="rotate(-90 167 83.8)">1</text>
<text x="178.7" y="83.5" transform="rotate(-90 178.7 83.5)">2</text>
<text x="199.5" y="83.8" transform="rotate(-90 199.5 83.8)">1</text>
<text x="202.6" y="83.8" transform="rotate(-90 202.6 83.8)">1</text>
<text x="214.2" y="83.5" transform="rotate(-90 214.2 83.5)">2</text>
<text x="235.1" y="83.8" transform="rotate(-90 235.1 83.8)">1</text>
<text x="238.1" y="83.8" transform="rotate(-90 238.1 83.8)">1</text>
<text x="249.8" y="83.5" transform="rotate(-90 249.8 83.5)">2</text>
<text x="87.4" y="84.7">1</text>
<text x="87.4" y="87.3">8</text>
<text x="93.3" y="85.9">TEMP</text>
<text x="93.3" y="88.4">CE</text>
<text x="101.8" y="88.4">STDBY</text>
<text x="104.9" y="85.9">BAT</text>
<text x="113.6" y="84.7">5</text>
<text x="113.6" y="87.3">6</text>
<text x="113.6" y="89.8">7</text>
<text x="164" y="88.8" transform="rotate(-90 164 88.8)">1</text>
<text x="199.5" y="88.8" transform="rotate(-90 199.5 88.8)">1</text>
<text x="235.1" y="88.8" transform="rotate(-90 235.1 88.8)">1</text>
<text x="78.4" y="91.2" transform="rotate(-90 78.4 91.2)">2</text>
<text x="87.4" y="92.4">2</text>
<text x="93.3" y="93.5">PROG</text>
<text x="102.6" y="90.9">CHRG</text>
<text x="113.6" y="94.9">9</text>
<text x="160.2" y="93.9">2</text>
<text x="172.3" y="93.9">3</text>
<text x="195.8" y="93.9">2</text>
<text x="207.8" y="93.9">3</text>
<text x="231.3" y="93.9">2</text>
<text x="243.4" y="93.9">3</text>
<text x="104.1" y="101.1">GND</text>
<text x="106.1" y="96">EP</text>
<text x="113.6" y="100">3</text>
<text x="183.6" y="107.8">2</text>
<text x="197.1" y="107.8">1</text>
<text x="90.4" y="109.6">1</text>
<text x="103.9" y="109.6">2</text>
<text x="108.4" y="109.6">2</text>
<text x="112.3" y="110.7">A</text>
<text x="116.4" y="110.7">K</text>
<text x="120.5" y="109.6">1</text>
<text x="160.3" y="110.6">3</text>
<text x="160.3" y="113.2">4</text>
<text x="166.1" y="111.8">E</text>
<text x="170.2" y="111.8">K</text>
<text x="176.3" y="113.2">1</text>
<text x="176.3" y="110.6">2</text>
<text x="183.6" y="110.6">2</text>
<text x="197.1" y="110.6">1</text>
<text x="202.1" y="110.6">2</text>
<text x="214.2" y="110.6">1</text>
<text x="240.5" y="108.6">1</text>
<text x="240.5" y="111.2">2</text>
<text x="240.5" y="113.7">3</text>
<text x="246.4" y="109.7">1</text>
<text x="246.4" y="112.3">2</text>
<text x="90.4" y="119.8">1</text>
<text x="103.9" y="119.8">2</text>
<text x="108.4" y="119.8">2</text>
<text x="120.5" y="119.8">1</text>
<text x="161" y="119">2</text>
<text x="166.1" y="114.3">C</text>
<text x="170.2" y="114.3">A</text>
<text x="174.5" y="119">1</text>
<text x="246.4" y="114.8">3</text>
<text x="112.3" y="120.9">A</text>
<text x="116.4" y="120.9">K</text>
<text x="183.6" y="124.9">2</text>
<text x="197.1" y="124.9">1</text>
<text x="240.5" y="122.6">1</text>
<text x="240.5" y="125.1">2</text>
<text x="246.4" y="123.7">1</text>
<text x="160.3" y="127.7">3</text>
<text x="160.3" y="130.2">4</text>
<text x="166.1" y="128.8">E</text>
<text x="166.1" y="131.3">C</text>
<text x="170.2" y="131.3">A</text>
<text x="170.2" y="128.8">K</text>
<text x="176.3" y="130.2">1</text>
<text x="176.3" y="127.7">2</text>
<text x="183.6" y="127.7">2</text>
<text x="197.1" y="127.7">1</text>
<text x="202.1" y="127.7">2</text>
<text x="214.2" y="127.7">1</text>
<text x="246.4" y="126.2">2</text>
<text x="161" y="136">2</text>
<text x="174.5" y="136">1</text>
<text x="240.3" y="132.7">1</text>
<text x="240.3" y="135.3">2</text>
<text x="240.3" y="137.8">3</text>
<text x="246.1" y="133.9">1</text>
<text x="246.1" y="136.4">2</text>
<text x="34.6" y="140.4">1</text>
<text x="40.4" y="141.5">G</text>
<text x="50.6" y="142.9">3</text>
<text x="184.9" y="141.4">2</text>
<text x="198.4" y="141.4">1</text>
<text x="246.1" y="138.9">3</text>
<text x="34.6" y="145.4">2</text>
<text x="40.4" y="146.5">S</text>
<text x="44.4" y="144">D</text>
<text x="161.6" y="144.2">3</text>
<text x="161.6" y="146.7">4</text>
<text x="167.4" y="145.3">E</text>
<text x="167.4" y="147.8">C</text>
<text x="171.5" y="147.8">A</text>
<text x="171.5" y="145.3">K</text>
<text x="177.6" y="146.7">1</text>
<text x="177.6" y="144.2">2</text>
<text x="184.9" y="144.2">2</text>
<text x="198.4" y="144.2">1</text>
<text x="203.4" y="144.2">2</text>
<text x="215.5" y="144.2">1</text>
<text x="78.8" y="151.8">1</text>
<text x="94.8" y="151.8">2</text>
<text x="162.3" y="152.5">2</text>
<text x="175.8" y="152.5">1</text>
<text x="64.8" y="161.2">4</text>
<text x="85.9" y="161.2">3</text>
<text x="97.2" y="159.2" transform="rotate(-90 97.2 159.2)">2</text>
<text x="100.2" y="159.2" transform="rotate(-90 100.2 159.2)">2</text>
<text x="28.6" y="164.3" transform="rotate(-90 28.6 164.3)">2</text>
<text x="42.1" y="164.3" transform="rotate(-90 42.1 164.3)">2</text>
<text x="57.8" y="164.3" transform="rotate(-90 57.8 164.3)">2</text>
<text x="64.8" y="166.3">5</text>
<text x="70.7" y="167.4">FB</text>
<text x="70.7" y="162.3">VIN</text>
<text x="76.5" y="164.8">GND</text>
<text x="76.6" y="167.4">RUN</text>
<text x="77.7" y="162.3">SW</text>
<text x="85.9" y="166.3">1</text>
<text x="85.9" y="163.7">2</text>
<text x="112.1" y="165.3" transform="rotate(-90 112.1 165.3)">2</text>
<text x="117.2" y="165.3" transform="rotate(-90 117.2 165.3)">2</text>
<text x="42.1" y="172.7" transform="rotate(-90 42.1 172.7)">1</text>
<text x="57.8" y="172.7" transform="rotate(-90 57.8 172.7)">1</text>
<text x="97.2" y="172.7" transform="rotate(-90 97.2 172.7)">1</text>
<text x="100.2" y="172.7" transform="rotate(-90 100.2 172.7)">1</text>
<text x="112.1" y="173.7" transform="rotate(-90 112.1 173.7)">1</text>
<text x="117.2" y="173.7" transform="rotate(-90 117.2 173.7)">1</text>
<text x="28.6" y="177.7" transform="rotate(-90 28.6 177.7)">1</text>
</g>
<text font-size="1.8" fill="#c90d0c" x="94.9" y="42.7">Lithium Protection</text>
<g font-size="1.4" fill="#808080">
<text x="92.3" y="28">IC6 DW01A</text>
<text x="119" y="31.8">VBAT-</text>
<text x="123.9" y="47">100</text>
<text x="128" y="47">R16</text>
<text x="138" y="47">VBAT+</text>
<text x="162.2" y="44.2">+3V3</text>
<text x="177.3" y="45.7">GNDI</text>
<text x="197.8" y="44.2">+3V3</text>
<text x="212.8" y="45.7">GNDI</text>
<text x="233.3" y="44.2">+3V3</text>
<text x="248.4" y="45.7">GNDI</text>
<text x="119.1" y="52.6" transform="rotate(-90 119.1 52.6)">100nf</text>
<text x="137.4" y="51.6" transform="rotate(-90 137.4 51.6)">100nf</text>
<text x="83.3" y="58.7" transform="rotate(-90 83.3 58.7)">1k</text>
<text x="83.3" y="54.6" transform="rotate(-90 83.3 54.6)">R17</text>
<text x="119.4" y="57.7" transform="rotate(-90 119.4 57.7)">C24</text>
<text x="137.6" y="56.4" transform="rotate(-90 137.6 56.4)">C25</text>
<text x="154.2" y="55.9" transform="rotate(-90 154.2 55.9)">R62</text>
<text x="168.6" y="59.9" transform="rotate(-90 168.6 59.9)">TLP181 OC1</text>
<text x="189.7" y="55.9" transform="rotate(-90 189.7 55.9)">R66</text>
<text x="204.2" y="59.9" transform="rotate(-90 204.2 59.9)">TLP181 OC2</text>
<text x="225.3" y="55.9" transform="rotate(-90 225.3 55.9)">R70</text>
<text x="239.7" y="59.9" transform="rotate(-90 239.7 59.9)">TLP181 OC3</text>
<text x="89.3" y="60.7">Q4</text>
<text x="96.9" y="60.7">FS8205A</text>
<text x="107.6" y="64.3">VBAT-</text>
<text x="119" y="61.7">VBAT-</text>
<text x="134.6" y="63.5">GND</text>
<text x="154.2" y="60.7" transform="rotate(-90 154.2 60.7)">1k</text>
<text x="169.5" y="62">VCCIO</text>
<text x="175.7" y="62.2" transform="rotate(-90 175.7 62.2)">LED17 LTL-4231N</text>
<text x="189.7" y="60.7" transform="rotate(-90 189.7 60.7)">1k</text>
<text x="205" y="62">VCCIO</text>
<text x="211.3" y="62.2" transform="rotate(-90 211.3 62.2)">LED18 LTL-4231N</text>
<text x="225.3" y="60.7" transform="rotate(-90 225.3 60.7)">1k</text>
<text x="240.6" y="62">VCCIO</text>
<text x="246.8" y="62.2" transform="rotate(-90 246.8 62.2)">LED19 LTL-4231N</text>
<text x="82.2" y="68.1">GND</text>
<text x="126" y="69.1">VBAT+</text>
<text x="126.4" y="71.6">VBAT-</text>
<text x="157.5" y="71.1">GNDI</text>
<text x="193" y="71.1">GNDI</text>
<text x="228.6" y="71.1">GNDI</text>
<text x="42.7" y="75" transform="rotate(-90 42.7 75)">GND</text>
<text x="45.2" y="76.8" transform="rotate(-90 45.2 76.8)">SCL/2.2B</text>
<text x="47.7" y="76.8" transform="rotate(-90 47.7 76.8)">SDA/2.2B</text>
<text x="48.3" y="74.7">3.3V</text>
<text x="75.9" y="76.5" transform="rotate(-90 75.9 76.5)">GND</text>
<text x="90.9" y="77">U3</text>
<text x="93.7" y="77">TP4056</text>
<text x="115.8" y="76">+5V</text>
<text x="140.2" y="75.4">P1</text>
<text x="154.2" y="76.1" transform="rotate(-90 154.2 76.1)">OUT_1/2.2B</text>
<text x="164.8" y="75.7" transform="rotate(-90 164.8 75.7)">4k7</text>
<text x="167.9" y="75.7" transform="rotate(-90 167.9 75.7)">5.1k</text>
<text x="179.5" y="75.5" transform="rotate(-90 179.5 75.5)">R65</text>
<text x="189.7" y="76.1" transform="rotate(-90 189.7 76.1)">OUT_2/2.2B</text>
<text x="200.4" y="75.7" transform="rotate(-90 200.4 75.7)">4k7</text>
<text x="203.4" y="75.7" transform="rotate(-90 203.4 75.7)">5.1k</text>
<text x="215.1" y="75.5" transform="rotate(-90 215.1 75.5)">R69</text>
<text x="225.3" y="76.1" transform="rotate(-90 225.3 76.1)">OUT_3/2.2B</text>
<text x="235.9" y="75.7" transform="rotate(-90 235.9 75.7)">4k7</text>
<text x="239" y="75.7" transform="rotate(-90 239 75.7)">5.1k</text>
<text x="250.7" y="75.5" transform="rotate(-90 250.7 75.5)">R73</text>
<text x="79.2" y="83.2" transform="rotate(-90 79.2 83.2)">1.2k</text>
<text x="81.2" y="82.3">+5V</text>
<text x="164.8" y="79.8" transform="rotate(-90 164.8 79.8)">R63</text>
<text x="167.9" y="79.8" transform="rotate(-90 167.9 79.8)">R64</text>
<text x="179.5" y="79.8" transform="rotate(-90 179.5 79.8)">4k7</text>
<text x="200.4" y="79.8" transform="rotate(-90 200.4 79.8)">R67</text>
<text x="203.4" y="79.8" transform="rotate(-90 203.4 79.8)">R68</text>
<text x="215.1" y="79.8" transform="rotate(-90 215.1 79.8)">4k7</text>
<text x="235.9" y="79.8" transform="rotate(-90 235.9 79.8)">R71</text>
<text x="239" y="79.8" transform="rotate(-90 239 79.8)">R72</text>
<text x="250.7" y="79.8" transform="rotate(-90 250.7 79.8)">4k7</text>
<text x="79.2" y="87.1" transform="rotate(-90 79.2 87.1)">R5</text>
<text x="118.7" y="88.1">STBY</text>
<text x="118.7" y="85.6">VBAT+</text>
<text x="165.3" y="87.9">BSS84PW</text>
<text x="200.9" y="87.9">BSS84PW</text>
<text x="236.4" y="87.9">BSS84PW</text>
<text x="44.5" y="92">EXT</text>
<text x="118.7" y="90.7">CHRG</text>
<text x="180.2" y="94.7">OUT1</text>
<text x="215.7" y="94.7">OUT2</text>
<text x="251.3" y="94.7">OUT3</text>
<text x="153.4" y="96.4" transform="rotate(-90 153.4 96.4)">VCCIO</text>
<text x="165.8" y="99.1">Q1</text>
<text x="188.9" y="96.4" transform="rotate(-90 188.9 96.4)">VCCIO</text>
<text x="201.4" y="99.1">Q2</text>
<text x="224.5" y="96.4" transform="rotate(-90 224.5 96.4)">VCCIO</text>
<text x="236.9" y="99.1">Q3</text>
<text x="117.3" y="104.7">GND</text>
<text x="209.4" y="107.7">LTL-4231N</text>
<text x="212.8" y="105.7">LED2</text>
<text x="244.3" y="106.2">J3</text>
<text x="248.9" y="105.9">1803280</text>
<text x="94.5" y="110.5">1k</text>
<text x="99.3" y="110.5">R3</text>
<text x="107.8" y="112">CHRG</text>
<text x="118" y="112">Green</text>
<text x="124.6" y="110.5">CHRG</text>
<text x="155.2" y="112.6" transform="rotate(-90 155.2 112.6)">GND</text>
<text x="187.4" y="108.7">10K</text>
<text x="187.5" y="111.5">2.2k</text>
<text x="191.7" y="111.3">R15</text>
<text x="191.7" y="108.7">R19</text>
<text x="206.7" y="110.5" transform="rotate(-90 206.7 110.5)">V</text>
<text x="206.7" y="109.5" transform="rotate(-90 206.7 109.5)">CCIO</text>
<text x="218.5" y="111.5">INPUT_D3</text>
<text x="232.8" y="112">OUT2</text>
<text x="232.8" y="109.5">OUT3</text>
<text x="84.1" y="116.6" transform="rotate(-90 84.1 116.6)">+5V</text>
<text x="149.5" y="114">IN_D3/2.2A</text>
<text x="163.5" y="117.6">EL357</text>
<text x="164.8" y="119.9">4k7</text>
<text x="169.1" y="119.9">R20</text>
<text x="171.8" y="117.3">IC3</text>
<text x="187.7" y="115.8" transform="rotate(-90 187.7 115.8)">VCCIO</text>
<text x="232.8" y="114.6">OUT1</text>
<text x="244.8" y="119.9">J5</text>
<text x="248.9" y="119.9">1803277</text>
<text x="94.7" y="120.6">1k</text>
<text x="99.3" y="120.6">R4</text>
<text x="107.8" y="122.2">STBY</text>
<text x="118.2" y="121.9">Green</text>
<text x="124.6" y="120.6">STBY</text>
<text x="182.6" y="120.6" transform="rotate(-90 182.6 120.6)">+3V3</text>
<text x="187.4" y="125.7">10K</text>
<text x="191.7" y="125.7">R12</text>
<text x="209.4" y="124.7">LTL-4231N</text>
<text x="212.8" y="122.7">LED1</text>
<text x="231.9" y="125.1" transform="rotate(-90 231.9 125.1)">VCCIO</text>
<text x="149.5" y="131.1">IN_D2/2.2A</text>
<text x="155.2" y="129.6" transform="rotate(-90 155.2 129.6)">GND</text>
<text x="187.5" y="128.5">2.2k</text>
<text x="191.8" y="128.3">R11</text>
<text x="206.7" y="127.5" transform="rotate(-90 206.7 127.5)">V</text>
<text x="206.7" y="126.6" transform="rotate(-90 206.7 126.6)">CCIO</text>
<text x="218.5" y="128.5">INPUT_D2</text>
<text x="233.6" y="127.2" transform="rotate(-90 233.6 127.2)">GNDI</text>
<text x="33.7" y="134.9">SI2301BDS-T1-E3</text>
<text x="46.6" y="134.7">U6</text>
<text x="163.5" y="134.6">EL357</text>
<text x="164.8" y="136.9">4k7</text>
<text x="169.1" y="136.9">R22</text>
<text x="171.8" y="134.4">IC2</text>
<text x="182.6" y="137.7" transform="rotate(-90 182.6 137.7)">+3V3</text>
<text x="187.7" y="132.8" transform="rotate(-90 187.7 132.8)">VCCIO</text>
<text x="230" y="133.6">INPUT_D3</text>
<text x="230" y="136.1">INPUT_D2</text>
<text x="23.9" y="142.5" transform="rotate(-90 23.9 142.5)">+5V</text>
<text x="55.7" y="143.8">VBAT+</text>
<text x="188.7" y="142.2">10K</text>
<text x="193.7" y="142.2">R8</text>
<text x="208" y="143.1" transform="rotate(-90 208 143.1)">CCIO</text>
<text x="210.7" y="141.2">LTL-4231N</text>
<text x="214.1" y="139.2">LED9</text>
<text x="230" y="138.7">INPUT_D1</text>
<text x="243.8" y="142.5">J4</text>
<text x="248.6" y="142.5">1803280</text>
<text x="80.5" y="149.3">MLF2012A2R2KT000</text>
<text x="80.5" y="147.8">L2</text>
<text x="101.1" y="147.8">3.3V</text>
<text x="150.8" y="147.6">IN_D1/2.2B</text>
<text x="156.4" y="146.1" transform="rotate(-90 156.4 146.1)">GND</text>
<text x="188.8" y="145">2.2k</text>
<text x="188.9" y="149.3" transform="rotate(-90 188.9 149.3)">VCCIO</text>
<text x="193.7" y="144.8">R7</text>
<text x="208" y="144" transform="rotate(-90 208 144)">V</text>
<text x="219.8" y="145">INPUT_D1</text>
<text x="164.8" y="151.1">EL357</text>
<text x="166.1" y="153.4">4k7</text>
<text x="170.4" y="153.4">R10</text>
<text x="172.2" y="150.9">IC12</text>
<text x="183.9" y="154.2" transform="rotate(-90 183.9 154.2)">+3V3</text>
<text x="32.5" y="159.5">1N5819HW-7</text>
<text x="68.1" y="158.5">IC5</text>
<text x="76.1" y="158.5">M3406-ADJ</text>
<text x="113.6" y="156.7">3.3V</text>
<text x="33.3" y="163.6">D1</text>
<text x="44.2" y="166.1" transform="rotate(-90 44.2 166.1)">100nf</text>
<text x="59.9" y="166.1" transform="rotate(-90 59.9 166.1)">100nf</text>
<text x="98" y="164.8" transform="rotate(-90 98 164.8)">40k2</text>
<text x="104.3" y="162">GND</text>
<text x="113.8" y="167.4" transform="rotate(-90 113.8 167.4)">1uf</text>
<text x="119.1" y="167.1" transform="rotate(-90 119.1 167.1)">10nf</text>
<text x="43.9" y="171.2" transform="rotate(-90 43.9 171.2)">C23</text>
<text x="59.7" y="171.2" transform="rotate(-90 59.7 171.2)">C13</text>
<text x="98" y="168.6" transform="rotate(-90 98 168.6)">R18</text>
<text x="114" y="173" transform="rotate(-90 114 173)">C20</text>
<text x="119.4" y="173" transform="rotate(-90 119.4 173)">C21</text>
<text x="75.4" y="178">GND</text>
<text x="34.2" y="183.9">GND</text>
<text x="113.7" y="180.6">GND</text>
</g>
<g font-size="1.1" fill="#c90d0c">
<text x="177.6" y="47.3">I</text>
<text x="213.1" y="47.3">I</text>
<text x="248.7" y="47.3">I</text>
<text x="171.2" y="63.8">IO</text>
<text x="206.7" y="63.8">IO</text>
<text x="242.3" y="63.8">IO</text>
<text x="160.4" y="69.4">I</text>
<text x="195.9" y="69.4">I</text>
<text x="231.5" y="69.4">I</text>
<text x="155.2" y="94.7" transform="rotate(-90 155.2 94.7)">IO</text>
<text x="190.7" y="94.7" transform="rotate(-90 190.7 94.7)">IO</text>
<text x="226.3" y="94.7" transform="rotate(-90 226.3 94.7)">IO</text>
<text x="204.7" y="108.9" transform="rotate(-90 204.7 108.9)">IO</text>
<text x="185.7" y="114.2" transform="rotate(-90 185.7 114.2)">IO</text>
<text x="204.7" y="125.9" transform="rotate(-90 204.7 125.9)">IO</text>
<text x="234.7" y="123.4" transform="rotate(-90 234.7 123.4)">IO</text>
<text x="185.7" y="131.2" transform="rotate(-90 185.7 131.2)">IO</text>
<text x="235.5" y="126.9" transform="rotate(-90 235.5 126.9)">I</text>
<text x="206" y="142.4" transform="rotate(-90 206 142.4)">IO</text>
<text x="187" y="147.8" transform="rotate(-90 187 147.8)">IO</text>
</g>
</svg>
